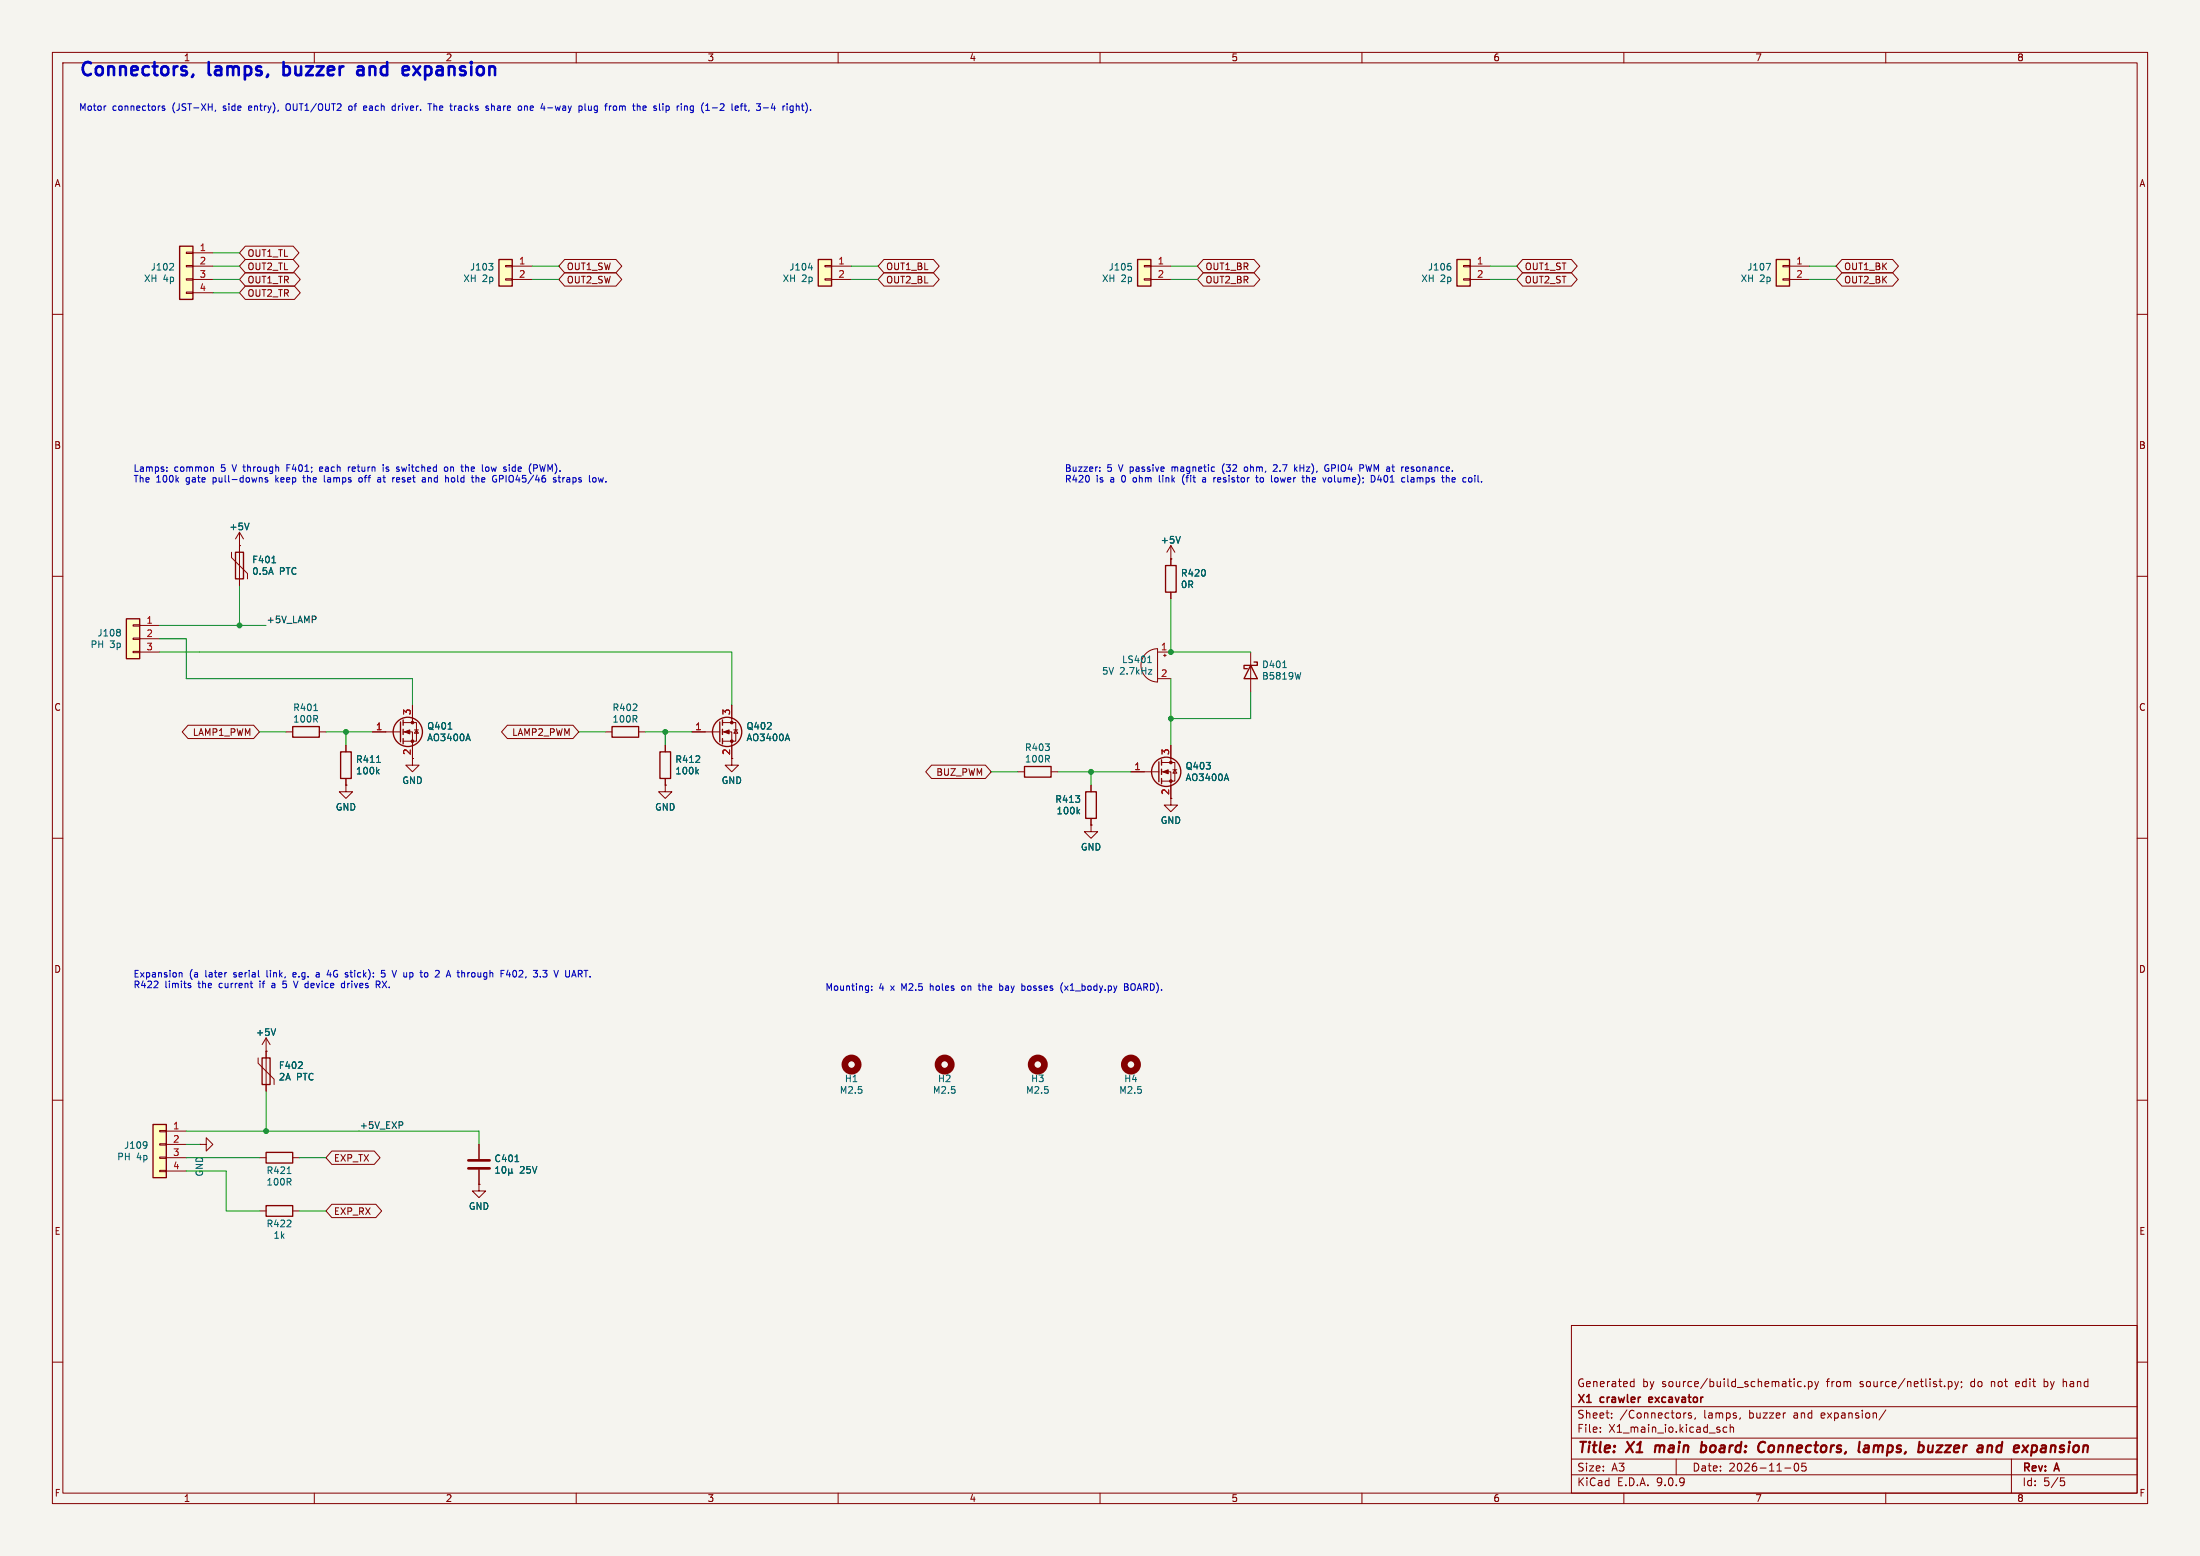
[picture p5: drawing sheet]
<svg xmlns="http://www.w3.org/2000/svg" width="420mm" height="297mm" viewBox="0 0 420 297" stroke-linecap="round" stroke-linejoin="round" font-family="sans-serif">
<path d="M0 0h420v297h-420z" fill="#f5f4ef" stroke="#f5f4ef" stroke-width=".19"/>
<g fill="none" stroke="#840000" stroke-width=".19">
<path d="M10 10h400v277h-400zM12 12h396v273h-396zM60 10v2M110 10v2M160 10v2M210 10v2M260 10v2M310 10v2M360 10v2M10 60h2M408 60h2M10 110h2"/>
<path d="M223.5 106.7h.1M223.5 104.1v3.9M223.5 113v1.3M223.5 104.1l-.7 1.3M223.5 104.1l.8 1.3M408 110h2M218.7 124.8a3.2 3.2 0 0 1 2.3-1v6.4a3.2 3.2 0 0 1-2.9-2 3.2 3.2 0 0 1 .6-3.4zM221 124.5h2.5M221 129.5h2.5M222.1 125.1h.5M222.4 124.8v.5M10 160h2"/>
<path d="M408 160h2M10 210h2M408 210h2M49.5 231.1h1.3M55.9 231.1h1.2M300 253h108v32h-108zM10 260h2M300 278.5h108M300 274.5h108M300 268.5h108M305.5 273.2v.2M305.5 272.5v.1"/>
<path d="M307.7 270.5v.2M307.7 269.8v.1M311.4 263.8h.5M311.4 264.6h.5M311.9 263.2v1.5M320 278.5v3M321.9 269.7l-.3 .1M322.9 269.8l-.4-.1-.2 .2 .1 .2 .5 .2v.3h-.6M323.7 270.6l-.2 .3M329.7 272.5l-.5-.1-.3 .3 .2 .6h.6M330.3 272.5l.2-.1 .4 .1v.9M330.3 271.9v1.5"/>
<path d="M332.2 270.6l-.1 .3M342.9 279.3a.85 .85 0 0 0 .1 1.5 .94 .94 0 0 0 0-1.5M343.9 263.8l-.5-.1-.2 .3 .1 .6h.6M344 279.3l-.1 .7 .3-.1h.5l.1 .6-.3 .3-.6-.2M344.5 264.5v.2M345.2 263.8l.5-.1 .2 .3-.1 .6h-.6M345.2 263.7v1.5M346.4 263.7l.4 1M346.8 264.7l-.4 .5M347.2 263.7l-.4 1M360 269.1l-1.3 1.9M371.9 263.8l.5-.1 .3 .3-.2 .6h-.6"/>
<path d="M371.9 263.7v1.5M373.2 263.7l.3 1M373.5 264.7l-.3 .5M373.9 263.7l-.4 1M374.4 263.8v.1M374.5 264.6l-.1 .3M384 278.5v6.5M384.9 263.8v.8M385.5 264l-.7 .2M390.2 264.6l.5 .1M390.2 263.2v1.5M390.7 263.7l-.5 .1"/>
<path d="M394.3 263.7l-.4 .1M408 260h2M60 285v2M110 285v2M160 285v2M210 285v2M260 285v2M300 281.5h108M310 285v2M340.7 280.2h1.2M360 285v2M393.4 282.1h.7"/>
<path d="M393.5 282.7h.4l.3 .2-.2 .6-.5 .1"/>
</g>
<path d="M316.1 275.9l-.2 1.3M324.8 276h.8M324.9 275.2l-.2 2M325.5 277a.66 .66 0 0 1-.8 .1M336.8 277a.73 .73 0 0 1-.9 .1M337 275.4a.69 .69 0 0 0-1.1 .1M356 276h.7v1.2M356.8 276.3l-.7 .1a.4 .4 0 0 0-.3 .4 .4 .4 0 0 0 .2 .4l.7-.1M368.2 275.9l-.1 1.2a.57 .57 0 0 0 .8-.1M369 275.9l-.1 1.3M381.6 275.9l-.4 .4-.1 .5 .2 .3 .5 .1M388.5 275.9l.4 .4-.1 .5-.4 .4" fill="none" stroke="#840000" stroke-width=".4"/>
<path d="M314.8 266.8v.8M315.5 267l-.7 .2" fill="none" stroke="#840000" stroke-width=".3"/>
<path d="M222.5 108h2v5h-2zM50.8 230.1h5.1v2.1h-5.1z" fill="none" stroke="#840000" stroke-width=".25"/>
<circle cx="198.1" cy="203.2" r="1.27" fill="none" stroke="#840000" stroke-width="1.3"/>
<path d="M225.3 102.4l-.4 1.3M219.1 126.5h.7M219.2 127.8h.7l-.7 .9h.7" fill="none" stroke="#006464" stroke-width=".19"/>
<path d="M217.2 49.5h2.5v5.1h-2.5z" fill="#ffffc2"/>
<path d="M217.2 49.5h2.5v5.1h-2.5z" fill="none" stroke="#840000" stroke-width=".25"/>
<path d="M218.4 50.7h1.3v.2h-1.3zM218.4 53.2h1.3v.3h-1.3zM219.7 50.8h3.8M219.7 53.3h3.8" fill="none" stroke="#840000" stroke-width=".19"/>
<path d="M215.4 50.3h.6M215.9 50.8l.1 .2-.1 .5" fill="none" stroke="#006464" stroke-width=".19"/>
<path d="M156.2 49.5h2.5v5.1h-2.5z" fill="#ffffc2"/>
<path d="M156.2 49.5h2.5v5.1h-2.5zM50 201.9h1.6v5.1h-1.6zM50.8 220h5.1v2h-5.1z" fill="none" stroke="#840000" stroke-width=".25"/>
<g fill="none" stroke="#840000" stroke-width=".19">
<path d="M157.5 50.7h1.2v.2h-1.2zM157.5 53.2h1.2v.3h-1.2zM158.7 50.8h3.9M158.7 53.3h3.9M50.8 198.1l-.8 1.3M50.8 198.1l.8 1.3M50.8 198.1v10.2M38.1 218.4h1.3v-1.2l1.2 1.2-1.2 1.3v-1.3M38.1 218.4h.1M49.3 201.9v1l3 3.1v1M50.8 200.7h.1M91.4 218.4v2.8"/>
<path d="M49.5 221h1.3M55.9 221h1.2M91.4 223.3v2.8"/>
</g>
<g fill="none" stroke="#006464" stroke-width=".19">
<path d="M154.3 51.1h.8M52.6 196.4l-.4 1.2M56.9 203.9h.8M57.6 202.8v.4M54.8 224h.7M94.6 223.9h.8M94.6 223l.4-.3v1.2M96.1 222.7a.72 .72 0 0 0 .2 1.2 .79 .79 0 0 0 0-1.2M97.1 223.7l.2 .2 .4-.2M97.1 223.1v1.3M97.7 223.7l.2 .2M97.7 223.1v.6"/>
<path d="M98.3 221.7h.7"/>
</g>
<circle cx="180.3" cy="203.2" r="1.27" fill="none" stroke="#840000" stroke-width="1.3"/>
<path d="M89.4 221.5h4.1M89.4 223h4.1" fill="none" stroke="#840000" stroke-width=".51"/>
<path d="M29.2 214.6h2.5v10.2h-2.5z" fill="#ffffc2"/>
<path d="M45 105.4h1.5v5.1h-1.5zM29.2 214.6h2.5v10.2h-2.5z" fill="none" stroke="#840000" stroke-width=".25"/>
<g fill="none" stroke="#840000" stroke-width=".19">
<path d="M44.2 105.4v1l3 3.1v1M45.7 104.1h.1M45.7 101.6l-.7 1.3M45.7 101.6l.8 1.3M45.7 101.6v10.2M30.5 215.8h1.2v.2h-1.2zM30.5 218.3h1.2v.3h-1.2zM31.7 215.9h3.9M31.7 218.4h3.9M30.5 220.9h1.2v.2h-1.2zM30.5 223.4h1.2v.2h-1.2zM31.7 221h3.9"/>
<path d="M31.7 223.5h3.9"/>
</g>
<path d="M47.5 99.8l-.4 1.3M51.9 107.4h.7M27.9 218l.2 .6-.2 .5M28.1 218.5l-.2 .1" fill="none" stroke="#006464" stroke-width=".19"/>
<path d="M95.2 49.5h2.6v5.1h-2.6z" fill="#ffffc2"/>
<path d="M95.2 49.5h2.6v5.1h-2.6z" fill="none" stroke="#840000" stroke-width=".25"/>
<path d="M96.5 50.7h1.3v.2h-1.3zM96.5 53.2h1.3v.3h-1.3zM97.8 50.8h3.8M97.8 53.3h3.8" fill="none" stroke="#840000" stroke-width=".19"/>
<path d="M93.3 50.3h.8l-.4 .5M94 50.8l.1 .2-.1 .5" fill="none" stroke="#006464" stroke-width=".19"/>
<path d="M24.1 118.1h2.6v7.6h-2.6z" fill="#ffffc2"/>
<g fill="none" stroke="#840000" stroke-width=".25">
<path d="M24.1 118.1h2.6v7.6h-2.6zM55.9 138.7h5.1v2h-5.1zM76.5 137.8v3.8M77 137.4v1M77 139.2v1M116.8 138.7h5.1v2h-5.1zM137.4 137.8v3.8M137.9 137.4v1M137.9 139.2v1M65 143.5h2.1v5.1h-2.1zM77 141v1M126 143.5h2v5.1h-2z"/>
<path d="M137.9 141v1M195.6 146.3h5.1v2h-5.1zM207.3 151.1h2v5.1h-2zM221.2 145.4v3.8M221.7 145v1.1M221.7 146.8v1M221.7 148.6v1"/>
<circle cx="77.9" cy="139.7" r="2.79"/>
<circle cx="138.8" cy="139.7" r="2.79"/>
<circle cx="222.6" cy="147.3" r="2.79"/>
</g>
<g fill="none" stroke="#840000" stroke-width=".19">
<path d="M25.4 119.3h1.3v.2h-1.3zM26.7 119.4h3.8M25.4 121.8h1.3v.2h-1.3zM25.4 124.3h1.3v.3h-1.3zM26.7 121.9h3.8M26.7 124.5h3.8M54.6 139.7h1.3M61 139.7h1.2M71.1 139.7h5.4M77 137.9h2.5v3.6h-2.5M77 139.7h1.7v6.4h1.3l-1.3 1.2-1.2-1.2h1.2M78.7 134.6v3.3"/>
<path d="M79.1 139.3h.8M79.5 139.3l.4 .7h-.8zM115.6 139.7h1.2M121.9 139.7h1.3M132.1 139.7h5.3M137.9 137.9h2.6v3.6h-2.6M137.9 139.7h1.8v6.4h1.3l-1.3 1.2-1.3-1.2h1.3M139.7 134.6v3.3M140.1 139.3h.7M140.5 139.3l.3 .7h-.7zM66 149.9v1.2h1.3l-1.3 1.3-1.2-1.3h1.2M66 149.9h.1"/>
<path d="M66 142.2v1.3M66 148.6v1.3M127 149.9v1.2h1.3l-1.3 1.3-1.3-1.3h1.3M127 149.9h.1M127 142.2v1.3M127 148.6v1.3M194.3 147.3h1.3M200.7 147.3h1.2M208.3 157.5v1.3h1.2l-1.2 1.2-1.3-1.2h1.3M208.3 157.5h.1M208.3 149.9v1.2M208.3 156.2v1.3"/>
<path d="M215.9 147.3h5.3M221.7 147.3h1.8v6.4h1.3l-1.3 1.2-1.3-1.2h1.3M221.7 145.5h2.6v3.6h-2.6M223.5 142.2v3.3M223.9 146.9h.8M224.3 146.9l.4 .7h-.8zM91.4 226.1v1.2h1.3l-1.3 1.3-1.2-1.3h1.2M91.4 226.1h.1"/>
</g>
<g fill="none" stroke="#006464" stroke-width=".19">
<path d="M22.9 120.2l.1 .2-.1 .2M22.9 120.7l.1 .2-.1 .4M59.9 135.6h.7M85.5 139.2h.8M71.9 145.5h.7M72 147.2l.4 .5M72.4 146.9l-.5 .5M89.4 140.1l.4 1.3M133 147.2l.3 .5M133.3 146.9l-.4 .5M150.3 140.1l.4 1.3M205.7 154.9l.4 .4"/>
<path d="M206.1 154.5l-.5 .5M234.1 147.7l.5 1.3"/>
</g>
<g fill="#840000" stroke="#840000" stroke-width=".19">
<path d="M77.2 139.7l1-.4v.8z"/>
<path d="M138.2 139.7l1-.4v.8z"/>
<path d="M222 147.3l1-.4v.8z"/>
<circle cx="78.7" cy="137.9" r=".25"/>
<circle cx="78.7" cy="141.5" r=".25"/>
<circle cx="139.7" cy="137.9" r=".25"/>
<circle cx="139.7" cy="141.5" r=".25"/>
<circle cx="223.5" cy="145.5" r=".25"/>
<circle cx="223.5" cy="149.1" r=".25"/>
</g>
<g fill="none" stroke="#840000" stroke-width="1.3">
<circle cx="162.6" cy="203.2" r="1.27"/>
<circle cx="215.9" cy="203.2" r="1.27"/>
</g>
<path d="M34.3 47h2.5v10.2h-2.5z" fill="#ffffc2"/>
<path d="M34.3 47h2.5v10.2h-2.5z" fill="none" stroke="#840000" stroke-width=".25"/>
<path d="M35.6 48.1h1.2v.3h-1.2zM35.6 50.7h1.2v.2h-1.2zM35.6 53.2h1.2v.3h-1.2zM35.6 55.8h1.2v.2h-1.2zM36.8 48.3h3.8M36.8 50.8h3.8M36.8 53.3h3.8M36.8 55.9h3.8" fill="none" stroke="#840000" stroke-width=".19"/>
<path d="M33 50.3l.1 .2v.3l-.7 .7h.7" fill="none" stroke="#006464" stroke-width=".19"/>
<path d="M339.1 49.5h2.5v5.1h-2.5z" fill="#ffffc2"/>
<path d="M339.1 49.5h2.5v5.1h-2.5z" fill="none" stroke="#840000" stroke-width=".25"/>
<path d="M340.4 50.7h1.2v.2h-1.2zM340.4 53.2h1.2v.3h-1.2zM341.6 50.8h3.8M341.6 53.3h3.8" fill="none" stroke="#840000" stroke-width=".19"/>
<path d="M337.2 50.3h.8l-.5 1.2" fill="none" stroke="#006464" stroke-width=".19"/>
<path d="M278.1 49.5h2.6v5.1h-2.6z" fill="#ffffc2"/>
<path d="M278.1 49.5h2.6v5.1h-2.6zM238.8 127l1.2 2.5h-2.5zM239.4 126.4h.6v.6h-2.5v.6h.6" fill="none" stroke="#840000" stroke-width=".25"/>
<g fill="none" stroke="#840000" stroke-width=".19">
<path d="M46.8 49.5h9.2l1.1 1.3-1.1 1.3h-9.2l-1.1-1.3zM46.8 52.1h9.4l1.1 1.2-1.1 1.3h-9.4l-1.1-1.3zM46.8 47h9.2l1.1 1.3-1.1 1.2h-9.2l-1.1-1.2zM46.8 54.6h9.4l1.1 1.3-1.1 1.3h-9.4l-1.1-1.3zM107.8 49.5h9.8l1.1 1.3-1.1 1.3h-9.8l-1.1-1.3zM107.8 52.1h9.8l1.1 1.2-1.1 1.3h-9.8l-1.1-1.3zM168.8 49.5h9.4l1.1 1.3-1.1 1.3h-9.4l-1.2-1.3zM168.8 52.1h9.4l1.1 1.2-1.1 1.3h-9.4l-1.2-1.3zM229.7 52.1h9.7l1.1 1.2-1.1 1.3h-9.7l-1.1-1.3zM229.7 49.5h9.7l1.1 1.3-1.1 1.3h-9.7l-1.1-1.3zM279.4 50.7h1.3v.2h-1.3zM279.4 53.2h1.3v.3h-1.3z"/>
<path d="M280.7 50.8h3.8M280.7 53.3h3.8M290.7 52.1h9.3l1.1 1.2-1.1 1.3h-9.3l-1.1-1.3zM290.7 49.5h9.3l1.1 1.3-1.1 1.3h-9.3l-1.1-1.3zM351.6 49.5h9.7l1.1 1.3-1.1 1.3h-9.7l-1.1-1.3zM351.6 52.1h9.7l1.1 1.2-1.1 1.3h-9.7l-1.1-1.3zM45.7 104.1h.1M45.7 104.1v1.3M45.7 110.5v1.3M223.5 106.7h.1M223.5 106.7v1.3M223.5 113v1.3"/>
<path d="M35.9 138.4h12.5l1.1 1.3-1.1 1.3h-12.5l-1.1-1.3zM71.1 139.7h2.6M78.7 134.6v2.6M96.9 138.4h12.5l1.1 1.3-1.1 1.3h-12.5l-1.2-1.3zM132.1 139.7h2.5M139.7 134.6v2.6M238.8 124.5v7.6M66 149.9h.1M66 142.2v1.3M66 148.6v1.3M78.7 142.2v2.6M127 149.9h.1"/>
<path d="M127 142.2v1.3M127 148.6v1.3M139.7 142.2v2.6M177.8 146h10.3l1.1 1.3-1.1 1.3h-10.3l-1.1-1.3zM208.3 157.5h.1M208.3 149.9v1.2M208.3 156.2v1.3M215.9 147.3h2.5M223.5 142.2v2.6M223.5 149.9v2.5M50.8 200.7h.1M50.8 200.7v1.2"/>
<path d="M50.8 207v1.3M63.3 219.7h8.1l1.2 1.3-1.2 1.3h-8.1l-1.1-1.3zM91.4 218.4v2.8M63.3 229.9h8.5l1.1 1.2-1.1 1.3h-8.5l-1.1-1.3zM91.4 226.1h.1M91.4 223.3v2.8"/>
</g>
<g fill="none" stroke="#006464" stroke-width=".19">
<path d="M276.9 50.8l.1 .2-.1 .5M47.5 99.8l-.4 1.3M51.9 107.4h.7M225.3 102.4l-.4 1.3M85.5 139.2h.8M244.9 127.4h.7M248.3 128.4l-.3 1.2M71.9 145.5h.7M72 147.2l.4 .5M72.4 146.9l-.5 .5M89.4 140.1l.4 1.3M133 147.2l.3 .5"/>
<path d="M133.3 146.9l-.4 .5M150.3 140.1l.4 1.3M205.7 154.9l.4 .4M206.1 154.5l-.5 .5M234.1 147.7l.5 1.3M52.6 196.4l-.4 1.2M56.9 203.9h.8M57.6 202.8v.4M94.6 223.9h.8M94.6 223l.4-.3v1.2M96.1 222.7a.72 .72 0 0 0 .2 1.2 .79 .79 0 0 0 0-1.2M97.1 223.7l.2 .2 .4-.2"/>
<path d="M97.1 223.1v1.3M97.7 223.7l.2 .2M97.7 223.1v.6M98.3 221.7h.7"/>
</g>
<path d="M76.8 214.2l.1 .2-.1 .3" fill="none" stroke="#0f0f0f" stroke-width=".19"/>
<g fill="none" stroke="#009600" stroke-width=".19">
<path d="M40.6 50.8h5.1M40.6 53.3h5.1M40.6 48.3h5.1M40.6 55.9h5.1M101.6 50.8h5.1M101.6 53.3h5.1M162.6 50.8h5M162.6 53.3h5M223.5 50.8h5.1M223.5 53.3h5.1M284.5 50.8h5.1M284.5 53.3h5.1"/>
<path d="M345.4 50.8h5.1M345.4 53.3h5.1M30.5 119.4h20.3M45.7 111.8v7.6M223.5 114.3v10.2h15.3M30.5 124.5h109.2v10.1M30.5 121.9h5.1v7.6h43.1v5.1M49.5 139.7h5.1M62.2 139.7h8.9M66 139.7v2.5M110.5 139.7h5.1M123.2 139.7h8.9"/>
<path d="M127 139.7v2.5M223.5 129.5v12.7M238.8 132.1v5.1h-15.3M189.2 147.3h5.1M201.9 147.3h14M208.3 147.3v2.6M35.6 218.4h2.5M35.6 215.9h55.8v2.5M50.8 208.3v7.6M35.6 223.5h7.6v7.6h6.3M35.6 221h13.9M57.1 221h5.1"/>
<path d="M57.1 231.1h5.1"/>
</g>
<g fill="none" stroke="#0000c2" stroke-width=".5">
<path d="M17.4 12.1a.86 .86 0 0 0-1.4 .1M29.5 11.8v2.2M36.9 14.2l-.3 .5M39.9 11.8v2.2M54.1 11.8v2.5M54.1 14.2l.3 .1M54.4 12.7l-.3 .1M68.3 12.8l.7-.1 .4 .3M69.4 13.3l-.9 .1a.49 .49 0 0 0-.3 .5 .49 .49 0 0 0 .3 .4l.9-.1M73.9 11.8v2.5M77.2 12.7l.7 .1 .2 .5-1.2 .2M77.9 14.2l-.7 .1"/>
<path d="M78.9 12.7l1.3 1.6M80.2 12.7l-1.3 1.6M90 11.8l-.1 .2 .1 .1M90 11.8l.1 .2-.1 .1M90 11.8v.3"/>
</g>
<g fill="none" stroke="#0000c2" stroke-width=".19">
<path d="M54.8 19.9a.9 .9 0 0 0 0 1.1M75.5 19.8v1.3M81.7 19.8h.7M82 19.8v1.3M93.8 19.8v1.3M103.6 19.7l-.3 .9M111.7 19.8v1.1l.2 .2M141.8 19.8l-.3 .2v1.1M142.2 19.8v1.1l.3 .2M147.5 19.7l-.3 .9h.8M152 19.8v1.3M20.1 20.2h.1"/>
<path d="M31.4 20.3l-.3-.1-.2 .2 .1 .2 .4 .1v.3h-.5M41.2 21l-.2 .3M67 20.2l-.3 .1-.1 .2v.5l.4 .1M69.5 20.3h.5M69.5 21h.5M70 20.5l-.6 .1M75.5 20.3l-.4-.1-.2 .3 .1 .5h.5M87.1 20.2l-.2 .1M92.9 20.2l.3 .1M92.9 20.6l.3 .1 .1 .2-.4 .2M94.2 20.2l-.4 .1M100.1 20.2v.9"/>
<path d="M100.5 20.2l-.4 .1M104.5 20.6h1M110.7 20.2l.3 .1 .1 .2v.5l-.4 .1M112.3 20.2v.7l.2 .2M117.7 20.3l-.4-.1-.2 .3 .1 .5 .3 .1 .2-.1M123.3 20.3l-.4-.1-.2 .2 .1 .6h.5M123.4 20.5l-.7 .1M127.2 21l.3 .1M127.2 20.2v1.3M127.5 20.2l-.3 .1M131 20.2l.2 .2v.7M131.8 21.4l.3 .1"/>
<path d="M132.2 20.2l-.3 .1-.1 .2v.5l.4 .1M136 20.6h1M141.3 20.2h.5M142 20.2h.5M142.9 21.2v.1M152 20.3l.2-.1 .3 .1 .1 .8M153 20.2h.5M31.8 89.9v.1M31.8 89.2v.1M40.4 89.1l.3 .2v.7M50.1 91.4v.6M50.6 91.4l.1 .1 .4 .3-.1 .2h-.4"/>
<path d="M54.8 89.3h.4M55.4 88.7h-.6v1.3M58 90.7v1.3M61.4 89.1l-.4 .2 .1 .6 .3 .1M61.6 89.4l-.6 .1M61.9 90.7v1.1l.2 .2M66.5 89.1v.9M66.9 89.1l-.4 .3M69 91.2h-.3l-.2 .2 .1 .5 .1 .1h.3M72.1 92h.6M72.1 91.2h.5l.1 .8M72.7 91.5l-.6 .1"/>
<path d="M73.2 88.7v.1M73.2 89.1v.9M73.7 89.9l.4 .1M73.9 89.1l-.2 .2 .2 .2M76.1 91.2l-.4 .2 .1 .6h.3M76.2 89.6v.3M76.3 91.5l-.6 .1M80.8 91.2l.4 .2v.6M81.2 92h-.4M81.2 91.5h-.4M84.9 89.2l.2-.1 .3 .1 .1 .5-.1 .2-.3 .1-.2-.1zM86.4 91.2l-.2 .2v.4l.2 .2"/>
<path d="M88.2 88.7v1.1M88.9 88.7v1.3M88.9 89.2l.3-.1 .2 .2M90.9 91.3l.2-.1h.3v.8M90.9 90.7v1.3M92.9 89.1l.3 .1 .2 .2-.1 .5-.4 .1M95.3 90.7v1.3M95.3 91.4h.5M97.9 89.2l-.1 .2 .1 .5M101.9 88.7h.5l.2 .2-.1 .4-.6 .1M105.7 91.5l.4 .2 .1 .1-.2 .2h-.4M106.7 90.7v1.1l.3 .2"/>
<path d="M107.4 91.2v.8M107.5 91.3l-.1 .1M113.4 91.2h.3l.1 .2-.1 .5-.3 .1M114.2 91.2l.3 .8 .2-.6M210 89.9v.1M210 89.2v.1M221.3 90.7v1.1l.2 .2M225.8 91.1v.9l.3 .5M230.2 91.5h-.5l-.2 .2 .2 .3h.5M232.5 91.2v.8M233.1 91.5l-.7 .1M233.5 88.9l-.1 .5 .1 .7"/>
<path d="M238 89.1l-.3 .1-.2 .2 .1 .5 .4 .1M239.9 90.7v1.1l.3 .2M240.7 91.2l-.1 .6 .2 .2M243.3 91.8l.3 .2h.3M243.7 88.8l-.4-.1-.2 .1M243.8 89.2l-.8 .8h.8M243.9 91.2h-.3l-.3 .2M247.3 89.5l.3 .5M247.6 89.1l-.5 .5M249.4 90.7v1.3M253.4 89.4h.3l-.1 .5h-.5l-.1-.2M253.6 91.8l.2 .2h.3"/>
<path d="M253.6 88.8h-.5l-.1 .2M254.1 91.2h-.3l-.2 .2M260.8 88.7l.3 1.3M262.4 90.9a.66 .66 0 0 1 .1 .8 .66 .66 0 0 1-.7 .3M263.3 90.7l-.3 .9h.8M268.5 89.1l.4 .1v.2l-.6 .1M268.7 90.7v1.1l.2 .2M268.9 89.9l-.4 .1M269.8 91.2h-.4M269.8 91.5h-.3l-.2 .2 .1 .3h.4M276.2 91.2h.4l.1 .8M277.6 91.2l-.4 .2 .1 .6h.3"/>
<path d="M277.8 91.5l-.6 .1M281.6 90.7v.2M281.6 91.2v.8M34.2 185.6v.9M34.2 185.8l.2-.2 .3 .1 .1 .8M36 188.1l.4 .2v.2h-.4M47.8 187.7h.4M48.1 188.5h.1M52 188.1l-.1 .1 .1 .3M54 188.5h.5M54 187.3v.6M54.2 187.8h-.2"/>
<path d="M56 187.3l.5 1.2 .4-1.2M56.1 185.6l-.2 .2v.5l.2 .2M56.5 185.9l-.6 .2M60.8 185.6l-.4 .1M60.8 186h-.3l-.2 .2 .1 .2 .4 .1M62.8 185.2l-.3 .9h.7M65.8 187.8l-.4-.1-.2 .2 .1 .6h.5M65.8 187.3v1.2M66.3 186.1l.1 .2-.1 .2M66.3 185.6l.1 .1M71.8 187.3h.5l.3 .2-.2 .4h-.6M72.1 187.9l.5 .6"/>
<path d="M73 187.3l.8 1.2M73.5 185.2h-.6l-.1 .6 .2-.1 .4 .1 .1 .1v.5l-.2 .1-.5-.1M73.8 187.3l-.8 1.2M81.3 185.6l.3 .1 .1 .2-.1 .5-.3 .1M97 185.2l-.3 .9h.8M97.3 185.6v.9M98.1 185.3l-.2 .4 .2 .7M103.6 185.2h.8l-.4 .5 .4 .1v.6l-.2 .1-.6-.1M108 186.3l.2 .2 .5-.1M165.7 188.2h.1M165.8 188.2v1l-.1 .2M165.8 189h-.1"/>
<path d="M166.4 188.9v.1M166.4 188.2v.2M183.7 188.2l-.1 .2 .1 .6M186.7 188.2h.5M186.9 187.8v1.1l.3 .1M190.8 188.2h.4l.2 .1M190.8 187.8v1.2M191.4 188.9l-.2 .1h-.4M195.2 188.2h.4l.1 .2-.1 .5-.4 .1M202.9 187.6a1.46 1.46 0 0 0 0 1.9M203.2 188.2l.7 .8M203.9 188.2l-.7 .8"/>
<path d="M214.7 187.8h.4l.2 .2-.2 .4 .2 .1 .1 .3-.2 .2h-.5zM214.7 188.4h.4"/>
</g>
<g fill="#009600" stroke="#009600" stroke-width=".19">
<circle cx="45.7" cy="119.4" r=".46"/>
<circle cx="50.8" cy="215.9" r=".46"/>
<circle cx="223.5" cy="124.5" r=".46"/>
<circle cx="223.5" cy="137.2" r=".46"/>
<circle cx="208.3" cy="147.3" r=".46"/>
<circle cx="127" cy="139.7" r=".46"/>
<circle cx="66" cy="139.7" r=".46"/>
</g>
<g font-size="3.5" fill="#0000c2">
<text x="15" y="15.8">Connectors,</text>
<text x="39.9" y="15.8">lamps,</text>
<text x="55.2" y="15.8">buzzer</text>
<text x="70.4" y="15.8">and</text>
<text x="80.1" y="15.8">expansion</text>
</g>
<g font-size="2.8" fill="#840000">
<text x="301" y="277.9">Title:</text>
<text x="310.6" y="277.9">X1</text>
<text x="316.8" y="277.9">main</text>
<text x="326.3" y="277.9">board:</text>
<text x="338.1" y="277.9">Connectors,</text>
<text x="358" y="277.9">lamps,</text>
<text x="370.3" y="277.9">buzzer</text>
<text x="382.4" y="277.9">and</text>
<text x="390.2" y="277.9">expansion</text>
</g>
<g font-size="2.1" fill="#840000">
<text x="301" y="268.2">X1</text>
<text x="301" y="265">Generated</text>
<text x="305.6" y="268.2">crawler</text>
<text x="313.5" y="265">by</text>
<text x="315.5" y="268.2">excavator</text>
<text x="317.3" y="265">source/build_schematic.py</text>
<text x="348.9" y="265">from</text>
<text x="355.3" y="265">source/netlist.py;</text>
<text x="376.6" y="265">do</text>
<text x="380.6" y="265">not</text>
<text x="385.5" y="265">edit</text>
<text x="391" y="265">by</text>
<text x="394.8" y="265">hand</text>
<text x="301" y="273.7">File:</text>
<text x="301" y="271">Sheet:</text>
<text x="307.1" y="273.7">X1_main_io.kicad_sch</text>
<text x="309.2" y="271">/Connectors,</text>
<text x="325.3" y="271">lamps,</text>
<text x="334" y="271">buzzer</text>
<text x="342.7" y="271">and</text>
<text x="348.1" y="271">expansion/</text>
<text x="301" y="281.1">Size:</text>
<text x="307.6" y="281.1">A3</text>
<text x="323" y="281.1">Date:</text>
<text x="330" y="281.1">2026-11-05</text>
<text x="386" y="281.3">Rev:</text>
<text x="392.4" y="281.3">A</text>
<text x="301" y="283.9">KiCad</text>
<text x="308.7" y="283.9">E.D.A.</text>
<text x="316.3" y="283.9">9.0.9</text>
<text x="386" y="283.9">Id:</text>
<text x="390.1" y="283.9">5/5</text>
</g>
<g font-size="1.8" fill="#840000">
<text x="35" y="11.9">1</text>
<text x="85" y="11.9">2</text>
<text x="135" y="11.9">3</text>
<text x="185" y="11.9">4</text>
<text x="235" y="11.9">5</text>
<text x="285" y="11.9">6</text>
<text x="335" y="11.9">7</text>
<text x="385" y="11.9">8</text>
<text x="10.3" y="35.9">A</text>
<text x="408.3" y="35.9">A</text>
<text x="47.1" y="51.8">OUT2_TL</text>
<text x="47.1" y="49.2">OUT1_TL</text>
<text x="108.1" y="51.8">OUT1_SW</text>
<text x="169.1" y="51.8">OUT1_BL</text>
<text x="230" y="51.8">OUT1_BR</text>
<text x="291" y="51.8">OUT1_ST</text>
<text x="351.9" y="51.8">OUT1_BK</text>
<text x="47.1" y="54.3">OUT1_TR</text>
<text x="47.1" y="56.8">OUT2_TR</text>
<text x="108.1" y="54.3">OUT2_SW</text>
<text x="169.1" y="54.3">OUT2_BL</text>
<text x="230" y="54.3">OUT2_BR</text>
<text x="291" y="54.3">OUT2_ST</text>
<text x="351.9" y="54.3">OUT2_BK</text>
<text x="10.3" y="85.9">B</text>
<text x="408.2" y="85.9">B</text>
<text x="10.3" y="135.9">C</text>
<text x="408.2" y="135.9">C</text>
<text x="36.7" y="140.7">LAMP1_PWM</text>
<text x="97.7" y="140.7">LAMP2_PWM</text>
<text x="178.6" y="148.3">BUZ_PWM</text>
<text x="223.3" y="151.8" transform="rotate(-90 223.3 151.8)">2</text>
<text x="10.3" y="185.9">D</text>
<text x="408.2" y="185.9">D</text>
<text x="63.7" y="221.9">EXP_TX</text>
<text x="63.7" y="232.1">EXP_RX</text>
<text x="10.3" y="235.9">E</text>
<text x="408.3" y="235.9">E</text>
<text x="10.3" y="285.9">F</text>
<text x="35" y="286.9">1</text>
<text x="85" y="286.9">2</text>
<text x="135" y="286.9">3</text>
<text x="185" y="286.9">4</text>
<text x="235" y="286.9">5</text>
<text x="285" y="286.9">6</text>
<text x="335" y="286.9">7</text>
<text x="385" y="286.9">8</text>
<text x="408.3" y="285.9">F</text>
</g>
<g font-size="1.8" fill="#0000c2">
<text x="15" y="21.5">Motor</text>
<text x="21.4" y="21.5">connectors</text>
<text x="33" y="21.5">(JST-XH,</text>
<text x="42.9" y="21.5">side</text>
<text x="47.9" y="21.5">entry),</text>
<text x="55.3" y="21.5">OUT1/OUT2</text>
<text x="67.4" y="21.5">of</text>
<text x="70.5" y="21.5">each</text>
<text x="76.1" y="21.5">driver.</text>
<text x="83.3" y="21.5">The</text>
<text x="87.7" y="21.5">tracks</text>
<text x="94.6" y="21.5">share</text>
<text x="101" y="21.5">one</text>
<text x="105.6" y="21.5">4-way</text>
<text x="113" y="21.5">plug</text>
<text x="118.3" y="21.5">from</text>
<text x="123.8" y="21.5">the</text>
<text x="127.9" y="21.5">slip</text>
<text x="132.5" y="21.5">ring</text>
<text x="137.4" y="21.5">(1-2</text>
<text x="143.4" y="21.5">left,</text>
<text x="148.4" y="21.5">3-4</text>
<text x="153.5" y="21.5">right).</text>
<text x="25.4" y="90.4">Lamps:</text>
<text x="25.4" y="92.4">The</text>
<text x="29.8" y="92.4">100k</text>
<text x="33.2" y="90.4">common</text>
<text x="35.6" y="92.4">gate</text>
<text x="40.9" y="92.4">pull-downs</text>
<text x="42.3" y="90.4">5</text>
<text x="44.7" y="90.4">V through</text>
<text x="53.1" y="92.4">keep</text>
<text x="55.4" y="90.4">F401;</text>
<text x="58.6" y="92.4">the</text>
<text x="61.9" y="90.4">each</text>
<text x="62.7" y="92.4">lamps</text>
<text x="67.5" y="90.4">return</text>
<text x="69.6" y="92.4">off</text>
<text x="73.3" y="92.4">at</text>
<text x="74.4" y="90.4">is</text>
<text x="76.4" y="92.4">reset</text>
<text x="77.2" y="90.4">switched</text>
<text x="82.3" y="92.4">and</text>
<text x="86.5" y="90.4">on</text>
<text x="86.9" y="92.4">hold</text>
<text x="90" y="90.4">the</text>
<text x="92.2" y="92.4">the</text>
<text x="94.1" y="90.4">low</text>
<text x="96.3" y="92.4">GPIO45/46</text>
<text x="98.4" y="90.4">side</text>
<text x="103.5" y="90.4">(PWM).</text>
<text x="108.1" y="92.4">straps</text>
<text x="115.2" y="92.4">low.</text>
<text x="203.2" y="90.4">Buzzer:</text>
<text x="203.2" y="92.4">R420</text>
<text x="209.3" y="92.4">is</text>
<text x="211.3" y="90.4">5</text>
<text x="212.1" y="92.4">a</text>
<text x="213.7" y="90.4">V passive</text>
<text x="214.4" y="92.4">0</text>
<text x="216.8" y="92.4">ohm</text>
<text x="221.9" y="92.4">link</text>
<text x="224.2" y="90.4">magnetic</text>
<text x="226.6" y="92.4">(fit</text>
<text x="230.6" y="92.4">a</text>
<text x="232.9" y="92.4">resistor</text>
<text x="234" y="90.4">(32</text>
<text x="238.4" y="90.4">ohm,</text>
<text x="241.3" y="92.4">to</text>
<text x="244.2" y="90.4">2.7</text>
<text x="244.4" y="92.4">lower</text>
<text x="248.4" y="90.4">kHz),</text>
<text x="250.5" y="92.4">the</text>
<text x="254.4" y="90.4">GPIO4</text>
<text x="254.7" y="92.4">volume);</text>
<text x="261.2" y="90.4">PWM at</text>
<text x="264" y="92.4">D401</text>
<text x="269.6" y="90.4">resonance.</text>
<text x="270.1" y="92.4">clamps</text>
<text x="278" y="92.4">the</text>
<text x="282.2" y="92.4">coil.</text>
<text x="25.4" y="186.9">Expansion</text>
<text x="25.4" y="188.9">R422</text>
<text x="31.5" y="188.9">limits</text>
<text x="36.1" y="186.9">(a</text>
<text x="38" y="188.9">the</text>
<text x="39.3" y="186.9">later</text>
<text x="42.1" y="188.9">current</text>
<text x="44.9" y="186.9">serial</text>
<text x="50" y="188.9">if</text>
<text x="51.4" y="186.9">link,</text>
<text x="52.5" y="188.9">a</text>
<text x="54.9" y="188.9">5</text>
<text x="56.6" y="186.9">e.g.</text>
<text x="57.2" y="188.9">V device</text>
<text x="61.2" y="186.9">a</text>
<text x="63.5" y="186.9">4G</text>
<text x="66.7" y="188.9">drives</text>
<text x="67.2" y="186.9">stick):</text>
<text x="73.5" y="188.9">RX.</text>
<text x="74.3" y="186.9">5</text>
<text x="76.7" y="186.9">V up</text>
<text x="82.4" y="186.9">to</text>
<text x="85.4" y="186.9">2</text>
<text x="87.8" y="186.9">A through</text>
<text x="98.5" y="186.9">F402,</text>
<text x="105" y="186.9">3.3</text>
<text x="109.2" y="186.9">V UART.</text>
<text x="157.5" y="189.4">Mounting:</text>
<text x="167.8" y="189.4">4</text>
<text x="170.2" y="189.4">x</text>
<text x="172.4" y="189.4">M2.5</text>
<text x="178" y="189.4">holes</text>
<text x="184.3" y="189.4">on</text>
<text x="187.7" y="189.4">the</text>
<text x="191.9" y="189.4">bay</text>
<text x="196.3" y="189.4">bosses</text>
<text x="203.9" y="189.4">(x1_body.py</text>
<text x="216.3" y="189.4">BOARD).</text>
</g>
<g font-size="1.8" fill="#006464">
<text x="28.7" y="51.8">J102</text>
<text x="89.6" y="51.8">J103</text>
<text x="150.6" y="51.8">J104</text>
<text x="211.6" y="51.8">J105</text>
<text x="272.5" y="51.8">J106</text>
<text x="333.5" y="51.8">J107</text>
<text x="27.4" y="54">XH</text>
<text x="31.1" y="54">4p</text>
<text x="88.4" y="54">XH</text>
<text x="92.1" y="54">2p</text>
<text x="149.3" y="54">XH</text>
<text x="153" y="54">2p</text>
<text x="210.3" y="54">XH</text>
<text x="214" y="54">2p</text>
<text x="271.3" y="54">XH</text>
<text x="275" y="54">2p</text>
<text x="332.2" y="54">XH</text>
<text x="335.9" y="54">2p</text>
<text x="43.7" y="101.4">+5V</text>
<text x="48.1" y="107.7">F401</text>
<text x="221.5" y="103.9">+5V</text>
<text x="48.1" y="109.9">0.5A</text>
<text x="53.3" y="109.9">PTC</text>
<text x="225.3" y="110.3">R420</text>
<text x="225.3" y="112.5">0R</text>
<text x="17.2" y="123.9">PH</text>
<text x="18.5" y="121.7">J108</text>
<text x="21" y="123.9">3p</text>
<text x="210.3" y="129">5V</text>
<text x="213.8" y="129">2.7kHz</text>
<text x="214.1" y="126.8">LS401</text>
<text x="240.8" y="127.7">D401</text>
<text x="240.8" y="129.9">B5819W</text>
<text x="55.9" y="135.9">R401</text>
<text x="116.8" y="135.9">R402</text>
<text x="55.9" y="138.1">100R</text>
<text x="81.5" y="141.7">AO3400A</text>
<text x="81.5" y="139.5">Q401</text>
<text x="116.8" y="138.1">100R</text>
<text x="142.4" y="141.7">AO3400A</text>
<text x="142.4" y="139.5">Q402</text>
<text x="195.6" y="143.5">R403</text>
<text x="67.9" y="145.8">R411</text>
<text x="67.9" y="148">100k</text>
<text x="76.7" y="149.8">GND</text>
<text x="128.8" y="145.8">R412</text>
<text x="128.8" y="148">100k</text>
<text x="137.7" y="149.8">GND</text>
<text x="195.6" y="145.7">100R</text>
<text x="226.2" y="149.3">AO3400A</text>
<text x="226.2" y="147.1">Q403</text>
<text x="64" y="154.9">GND</text>
<text x="125" y="154.9">GND</text>
<text x="201.4" y="153.4">R413</text>
<text x="201.6" y="155.6">100k</text>
<text x="221.5" y="157.5">GND</text>
<text x="206.2" y="162.5">GND</text>
<text x="48.8" y="197.9">+5V</text>
<text x="53.1" y="204.2">F402</text>
<text x="53.1" y="206.4">2A</text>
<text x="56.6" y="206.4">PTC</text>
<text x="160.2" y="209">M2.5</text>
<text x="161.2" y="206.8">H1</text>
<text x="178" y="209">M2.5</text>
<text x="179" y="206.8">H2</text>
<text x="195.8" y="209">M2.5</text>
<text x="196.7" y="206.8">H3</text>
<text x="213.6" y="209">M2.5</text>
<text x="214.5" y="206.8">H4</text>
<text x="22.3" y="221.7">PH</text>
<text x="23.6" y="219.5">J109</text>
<text x="26" y="221.7">4p</text>
<text x="39" y="224.7" transform="rotate(-90 39 224.7)">GND</text>
<text x="50.8" y="224.3">R421</text>
<text x="50.8" y="226.5">100R</text>
<text x="94.3" y="222">C401</text>
<text x="99.2" y="224.2">25V</text>
<text x="89.4" y="231.1">GND</text>
<text x="50.8" y="234.4">R422</text>
<text x="52.1" y="236.6">1k</text>
</g>
<g font-size="1.8" fill="#a90000">
<text x="38" y="48">1</text>
<text x="38" y="50.5">2</text>
<text x="38" y="53.1">3</text>
<text x="99" y="50.5">1</text>
<text x="99" y="53.1">2</text>
<text x="159.9" y="50.5">1</text>
<text x="159.9" y="53.1">2</text>
<text x="220.9" y="50.5">1</text>
<text x="220.9" y="53.1">2</text>
<text x="281.9" y="50.5">1</text>
<text x="281.9" y="53.1">2</text>
<text x="342.8" y="50.5">1</text>
<text x="342.8" y="53.1">2</text>
<text x="38" y="55.6">4</text>
<text x="27.9" y="119.1">1</text>
<text x="27.9" y="121.7">2</text>
<text x="27.9" y="124.2">3</text>
<text x="221.5" y="124.2">1</text>
<text x="221.5" y="129.3">2</text>
<text x="78.5" y="136.6" transform="rotate(-90 78.5 136.6)">3</text>
<text x="139.4" y="136.6" transform="rotate(-90 139.4 136.6)">3</text>
<text x="71.7" y="139.4">1</text>
<text x="132.6" y="139.4">1</text>
<text x="78.5" y="144.2" transform="rotate(-90 78.5 144.2)">2</text>
<text x="139.4" y="144.2" transform="rotate(-90 139.4 144.2)">2</text>
<text x="216.5" y="147.1">1</text>
<text x="223.3" y="144.2" transform="rotate(-90 223.3 144.2)">3</text>
<text x="32.9" y="215.6">1</text>
<text x="32.9" y="218.2">2</text>
<text x="32.9" y="220.7">3</text>
<text x="32.9" y="223.3">4</text>
</g>
<g font-size="1.8" fill="#0f0f0f">
<text x="50.8" y="119">+5V_LAMP</text>
<text x="68.6" y="215.6">+5V_EXP</text>
</g>
</svg>
